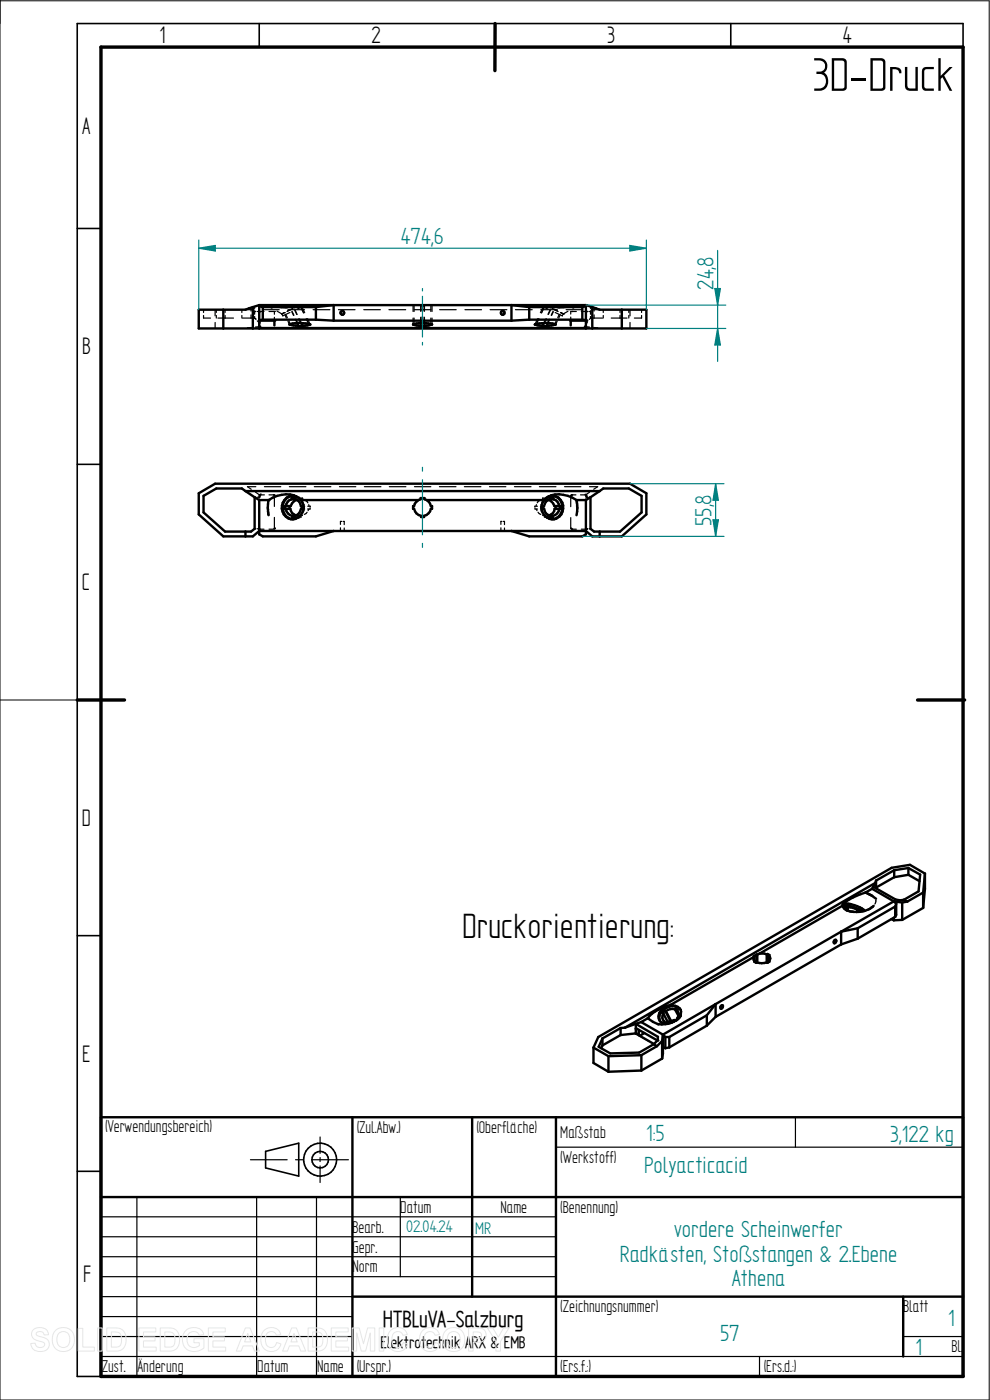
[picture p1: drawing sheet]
<svg xmlns="http://www.w3.org/2000/svg" width="210mm" height="297mm" viewBox="0 0 210 297" stroke-linecap="round" stroke-linejoin="round" font-family="sans-serif">
<path d="M0 0v297h209.8v-296.8h-209.8M0 148.5h16.4" fill="none" stroke="#000" stroke-width=".21"/>
<g fill="none" stroke="#000" stroke-width=".34">
<path d="M55 5v5M105 5v5M155 5v5M204.3 10v-5h-187.9v287h5M16.4 48.5h5M16.4 98.5h5M16.4 148.5h5M16.4 198.5h5M16.4 248.5h5M56.3 244.3l7.1-1.8v7l-7.1-1.7z"/>
<circle cx="67.9" cy="246" r="3.5"/>
<circle cx="67.9" cy="246" r="1.76"/>
</g>
<path d="M21.4 10h182.9v282h-182.9zM105 5v10M16.4 148.5h10M194.6 148.5h10" fill="none" stroke="#000" stroke-width=".72"/>
<g fill="none" stroke="#000" stroke-width=".51">
<path d="M47.4 65.7v4M53.6 65.2v4.5M53.6 65.2l-1.5 .5h-9.9v4h94.9v-4h-9.9l-1.6-.5M55 68h3.3M55 64.7v5M55 64.7l-1.4 .5M55 64.7h69.3M55 65l.8 .2M55 69.6h69.3M55.2 69.3l-.2 .2M55.8 67.8l-.8 .1M55.8 65.2h11.2"/>
<path d="M55.8 67.8h11.2M55.8 65.2v2.6M58.2 68v1M61.6 68.8h-.2l.3 .1M61.6 68.8l.1 .1M61.7 68.9l1.6 .2M63 68.5l.3 .6M63.3 69.2h.9M63.8 68.5l-2.2 .3M63.8 68.5l1.7 .3M63.9 68.5l.3 .6M65.5 68.8l.3 .1h-.2"/>
<path d="M65.5 68.8l.1 .1M65.6 68.9l-1.4 .2M67 65.2l3.8-.5v3.3M67 67.8l3.8 .2M67 65.2v2.6M70.8 68h37.7M87.8 68.8a5.3 5.3 0 0 1 3.6 0M87.8 68.9l1.4 .2M87.8 68.8h-.2l.2 .1M87.8 68.8v.1M89.2 69.2h.8M89.2 68.5v.6"/>
<path d="M90 68.5v.6M91.4 68.9l-1.4 .2M91.4 68.8h.3l-.3 .1M91.4 68.8v.1M112.3 65.2l-3.8-.5v3.3M112.3 67.8l-3.8 .2M112.3 65.2h11.2M112.3 65.2v2.6M112.3 67.8h11.2M113.7 68.9l1.4 .2M113.7 68.8l-.2 .1h.2M113.7 68.8a6.5 6.5 0 0 1 3.9 0"/>
<path d="M113.7 68.8v.1M115.1 69.2h.9M115.4 68.5l-.3 .6M116.2 68.5l-.2 .6 1.6-.2M117.6 68.8h.3l-.3 .1M117.6 68.8v.1M120.9 68h3.4M121.1 68v1M123.5 67.8l.8 .1M123.5 65.2v2.6M124.1 69.3l.2 .2M124.3 64.7v5"/>
<path d="M124.3 64.7l1.3 .5M124.3 65l-.8 .2M125.6 65.2v4.5M131.9 65.7v4M42.2 104.6l3.4-2h88l3.5 2v4.5l-5.2 4.7h-6.3l-1.3-1.2h-69.3l-1.4 1.2h-6.2l-5.2-4.7zM52.1 112.8v1M52.1 104.2l-.8-.6h-5.4l-2.7 1.6v3.5l4.6 4.1h5.5l.7-.6v-6.7M52.1 104.2h75.1M52.1 104.2l1.9 1.3M54 105.5l1 .6M55 106.1v7.3l.8 .4h11.2l3.8-1.2M56.9 106.1a8 8 0 0 0 .1 3.2"/>
<path d="M60.6 107.9a1.76 1.76 0 0 0 1.4 1.5M61.4 107.4v.5M61.9 105.9v-.2h.7v.2M61.9 105.9a1.69 1.69 0 0 0-1.3 1.5M61.9 105.9h.7M62 109.4v.3h.5v-.3M62 109.4h.5M62.1 105.2a2.52 2.52 0 0 0-2.1 2.5 2.52 2.52 0 0 0 2.2 2.5M62.6 105.9a2.42 2.42 0 0 1 1.5 2.1h-.3a1.67 1.67 0 0 1-1.3 1.4M62.7 105.3a2.45 2.45 0 0 0-2.9 2.3 2.45 2.45 0 0 0 2.8 2.5 2.59 2.59 0 0 0 1.8-2.6 2.59 2.59 0 0 0-2.1-2.4 6.8 6.8 0 0 0-5.3 1h-2M62.9 106l-.5 .3-.7 1.1h-1.2v.5h1.1a1.62 1.62 0 0 0 1.2 1.4M64 106.1h24.8"/>
<path d="M88.8 106.1l-.8 .7-.2 .6h-.2v.5h.2a1.83 1.83 0 0 0 1.5 1.5v.3h.7v-.3a1.85 1.85 0 0 0 1.4-1.5h.3v-.5h-.3l-.5-1-.4-.3M88.8 106.1l.4-.2v-.2h.8v.2l.5 .2M90.5 106.1h24.8M116.2 105.4a5.8 5.8 0 0 1 6.1 .7h2M116.4 106l.5 .3 .7 1.1h1.2v.5h-1.2a1.5 1.5 0 0 1-1.1 1.4M116.7 105.9a2.42 2.42 0 0 0-1.5 2.1h.2a1.55 1.55 0 0 0 1.4 1.4M116.7 105.9v-.2h.7v.2M116.7 105.9h.7M116.8 109.4v.3h.5v-.3M116.8 109.4h.5M117.1 105.2a2.49 2.49 0 0 1 2.4 2.7 2.49 2.49 0 0 1-2.8 2.2 2.52 2.52 0 0 1-1.9-2.2 2.52 2.52 0 0 1 1.4-2.5M117.1 105.2l-.9 .2"/>
<path d="M117.1 105.2a2.52 2.52 0 0 1 2.2 2.5 2.52 2.52 0 0 1-2.2 2.5M117.4 105.9a1.58 1.58 0 0 1 1.2 1.5M117.9 107.4v.5M118.6 107.9a1.65 1.65 0 0 1-1.3 1.5M122.3 106.1l.2 1.6-.2 1.6M124.3 106.1v7.3l-.8 .4h-11.2l-3.8-1.2M125.3 105.5l-1 .6M127.2 104.2l.8-.6h5.4l2.7 1.6v3.5l-4.6 4.1h-5.5l-.7-.6v-6.7M127.2 112.8v1M127.2 104.2l-1.9 1.3M177 199.5l.3-.1a.48 .48 0 0 1-.3 .7l-.1-.4zM178.7 192.1l-17.6 10.2"/>
<path d="M178.7 192.1a2.44 2.44 0 0 0 2.2 1.3l1.3 .1M178.7 192.2a6.2 6.2 0 0 1 4.3 1.1M178.9 191.8a5.3 5.3 0 0 1 4.5 1.5M178.9 191.8l-.2 .3M179.5 192.4l-.2 .3 .2 .4M179.5 192.4l-.1 .4M179.8 192.3h-.5l.2 .1M179.8 192.3l.2 .1M179.8 192.3l-.2 .7M180 192.4l1.9 .6M180 192.4l-.3 .8M181.9 193l-.2 .5"/>
<path d="M181.9 196.9l-3.5 .8v2.7M181.9 199.1l-3.5 1.3M181.9 196.9v2.2M182 193l.5 .2h-.2M182 193h-.1M182 193l-.1 .5M182.3 193.2l.3 .2M182.3 193.2l-.1 .3M185 188.6l4.6 2.6M185 188.6l-1.4 .8-3.5 1.4-1.2 1M185.1 190.1l-1.5-.7 1.2 .5 1 .8M185.3 188.1l4.7 2.7 1 .2 .8-.1"/>
<path d="M185.3 188.1l-.3 .5M185.3 192.2l-.4 .3a4.6 4.6 0 0 1-2.7 1M185.7 187.3l-.4 .8M185.7 187.3l-53.1 30.7M185.8 186.8l-.1 .5M185.8 186.8v1.5M185.8 188.3v.1M189.1 195l.5 .2M189.6 191.2l1.8 .3M189.6 194.7v.5M189.6 191.2l.5 .5M189.6 191.2l-37.8 21.8"/>
<path d="M189.7 184.6l-3.9 2.2M189.7 184.6v1.5M189.7 186.1l-3.9 2.2M189.9 192.3l-8 4.6M189.9 192.3v2.2M189.9 194.5l-8 4.6M190.1 191.7v2.4l-.2 .4M190.1 191.7l-.2 .6M191.4 191.5v3.7M191.4 195.2h-1.8M191.8 190.9l.7 .4M192.5 191.3l-1.1 .2"/>
<path d="M192.7 184.1l2.5 1.4-.3 3.6-3.1 1.8M192.7 184.1l-3 .5M192.7 184.1v1.5M192.7 185.6l2.4 1.3M192.7 185.6l-3 .5M195.8 189.4l-3.3 1.9M195.8 189.4v3.2M195.8 192.6l-4.4 2.6M196.2 185.3l-3.2-1.8-3.9 .6-62.2 35.9-1 2.2M196.2 185.3v3.3l-.4 4M196.2 185.3l-.4 4.1M131.7 218.1l-3.9 2.2"/>
<path d="M131.7 218.1v1.5M131.7 219.6l-3.9 2.2M132.6 218l-.9 .1M134.9 217.2l4.7 2.8-.1 .7-.8 .8M134.9 217.2v2l-3.2 .4M134.9 217.2l-2.3 .8M134.9 218.3l.1-.1 4.4 2.5M134.9 219.3l3.8 2.2M135.5 218.5v1.1M136 216.8l4.6 2.7M136 216.8l-1.1 .4M136.7 219.2l-1 .6"/>
<path d="M137.4 216l-1.4 .8M137.4 216l1.1 .8 1.2 .5M140.6 219.5v4l-.1 1.1M140.6 219.5l-.1 1.4M140.6 219.5l.5 .5M140.8 215.1a1.12 1.12 0 0 0 .1 1.6M140.8 215.1l.9 1.9M140.9 216.7l.2 .3M141.1 214.4l1.1 2.1M141.1 214.4l-.6 .6 .3 .1M141.1 214.4l.2 .1M141.2 213.5l-1.6 .7a5.6 5.6 0 0 0-2.2 1.8"/>
<path d="M141.2 213.5a2.11 2.11 0 0 0-1 3.3l1 .5M141.3 214.5l1.1 2.1M142.1 213.2a1.99 1.99 0 0 1 2.4 1.4l-.2 .9-.3 .5M142.1 213.2l-.9 .3M142.2 216.5l-.6 .3M142.2 216.5l.2 .1M143.2 214.1a2.14 2.14 0 0 0-1.9 .4M143.2 214.1l.7 1.4M143.3 214l.6 1.2M143.3 214l-.1 .1M143.3 214l.5 .2-.2 .2M143.4 216.5h-.1a2.62 2.62 0 0 1-2.5 .3l.1-.1"/>
<path d="M143.6 214.4l.3 .7M143.6 214.4l.3 .6M143.7 216l.1 .1-.2 .3-1.2 .2M143.7 216l.1 .2M143.9 215.1l-.2 .9M144 216a5.2 5.2 0 0 1-4.5 1.3M144.4 215.3l-.4 .7M144.4 214.3a2.68 2.68 0 0 0-2.9-.6 2.68 2.68 0 0 0-1.6 2.5l.1 .4M149.9 217.6l-7.9 4.6M149.9 215.4l-7.9 4.6M149.9 215.4v2.2M151.8 213v2.7"/>
<path d="M151.8 215.7l-1.9 1.9M151.8 213l-11.2 6.5M151.8 213l-1.9 2.4M153 213.4l.3-.1a.48 .48 0 0 1-.4 .7l-.1-.4zM159.9 203l-17.8 10.2M159.9 203v.7l.2 .2M160.1 202.8l-.2 .2M160.1 202.8v1.1M160.1 203.9l-.1 .1 .4 .3 .2-.1a3.3 3.3 0 0 0 2 0M160.1 203.9v.2M160.5 202.5v1.7M160.5 202.5l-.6 .3h.2"/>
<path d="M160.5 202.5h.2M160.7 202.5v1.7M161.1 202.3h1.1l.4 .2M161.1 202.3l-.4 .2M162.6 202.5v1.7M162.6 204.2l.2 .1M162.8 202.4v1.9M162.8 202.4l-.2 .1M162.8 202.4l.4 .2-.1 .1M163.1 202.7a.69 .69 0 0 1 0 1.2l.1 .1-.4 .3M163.1 202.7v1.4M178.4 200.4l-26.6 15.3"/>
<path d="M21.4 237h182.9v55h-182.9zM74.8 237v55M100.2 237v38.1M117.9 237v55M125.9 222.2l3.2 1.9M125.9 222.2v3.3l3.2 1.9M127.8 220.3l-.8 1.8 2.5 1.4 6.1-.2 3.1-1.8M127.8 221.8l-.2 .6M127.8 220.3v1.5M129.1 224.1v3.3M136.1 223.9v3.2M136.1 223.9l-7 .2"/>
<path d="M136.1 227.1l-7 .3M138.7 221.5l.7 .5M139.4 222l-3.3 1.9M140.5 220.9v3.7M140.5 220.9l-1.1 1.1M140.5 224.6l-4.4 2.5M140.6 222.2l.5 .2M141.1 220v2.4M141.1 220h.9M142 222.2l-.9 .2M142 220v2.2M21.4 254h182.9"/>
<path d="M74.8 275.1h129.5M191.6 275.1v12.7"/>
<circle cx="72.6" cy="66.4" r=".4"/>
<circle cx="106.6" cy="66.4" r=".4"/>
</g>
<g fill="none" stroke="#000" stroke-width=".25">
<path d="M43.2 66.9v.6h1.5M43.2 65.7v.6M45.6 65.7v1.3M45.6 68.4v1.3M45.9 65.7v.6M45.9 66.9v.6M46.2 67.5h3.3M47.8 65.7v.6M47.8 66.9v.6M51.3 65.7v.6M51.3 66.9v.6M51.4 67.5h2"/>
<path d="M52.5 69.6h.8M52.5 69.6v.1M52.7 65.4l-.6 .3h1.8M53.3 65.2v.8M53.3 66.8v.7M53.3 69.5l-.8 .1M53.4 65.2l.6-.2v.4M54 65.9v.8M54 67.1v.4h-.3M54 66.1h.3M54.1 67.6h.1M54.1 67.6l.2 .2"/>
<path d="M54.2 69.6h.8M54.6 66.1h.2M54.6 68.1l.2 .2M54.8 68.3h.1M54.9 66.1h.1M54.9 68.4h.1M54.9 67.9h.1M54.9 67.4v.5M55 68.5h.1M55 68h.1M55 67.9h.1M55 66.1h.1"/>
<path d="M55 66.2h.1M55 66.1h1M55 66.2l-.1 .6M55 69.3l-.8 .1M55.7 65.7h3.5M56.7 64.8h.1M56.7 64.8l1 .6M56.8 64.8h.1M56.8 64.7h.1M56.9 64.7h.1M56.9 64.7v.1M57 64.7l.9 .3"/>
<path d="M57.1 66.1h1M57.9 65h.1M58.2 68h.1M58.2 67.9h.1M58.2 66.1h.1M58.2 66.1v.6M58.2 67.3v.6M58.3 68h.1M58.8 66l1 .6M59 65.2l2 .1M59.8 66.6h.1M59.8 66.6v.1"/>
<path d="M60 66.5h-.1M60.3 66.3h.1M60.4 66.3l-.6 .3M60.5 66.8l.2 .7M60.6 66.7l.4 .7M61.1 65.7h3.5M61.1 68.2l.3 .6M61.3 68.1l.3 .7M61.5 66.3l-1.5 .7-.1-.1M61.8 65.6h.1M61.8 65.6l-.9 .5M61.9 66.1l.4 .8"/>
<path d="M62 66.1l.4 .8M62.1 65.4l-1.1 .6M62.5 65.8l.4 .9M62.6 65.8l.4 .9M62.7 67.8l.3 .7M62.7 67.7l.4 .8M62.8 65.1h.1M63 65.1l-1 .1M63.1 65l-.6 .3M63.4 67.6l.4 .9M63.4 64.9h.1M63.4 64.9l-.2 .1"/>
<path d="M63.5 67.6l.4 .9M63.7 64.8l-.9 .3M63.8 64.8h.1M63.8 64.8h-.2M63.9 64.7h.1M64.1 65.1l.5 1.2M64.1 64.7h.2l-.2 .1M64.4 66.4l-.6-1.2 .6 1.2M64.5 64.8h.1M64.5 64.9h.1M64.5 64.9l-1.5 .7M65 67.6l.5 1.2"/>
<path d="M65.2 67.6l.6 1.2M66.4 65.7h3.6M71.8 65.7h3.5M77.2 65.7h3.5M82.5 65.7h3.6M87.6 64.7v1.4M87.6 67.5v1.3M87.8 64.7v1.4M87.8 67.5v1.3M87.9 65.7h3.5M88.8 64.7h.1M89.1 64.8h.1v1.2"/>
<path d="M89.2 67.4v1.1M89.2 64.9h.3M89.3 64.7v1.3M89.3 67.3v1.2M89.8 64.9h.2M90 64.7v1.3M90 67.3v1.2M90 67.4v1.1M90.2 64.8h-.2v1.2M90.3 64.7h.2M91.4 64.7v1.4M91.4 67.5v1.3"/>
<path d="M91.7 64.7v1.4M91.7 67.5v1.3M93.3 65.7h3.5M98.6 65.7h3.6M104 65.7h3.5M109.3 65.7h3.6M114 67.6l-.5 1.2M114.3 67.6l-.6 1.2 .6-1.2M114.7 65.7h3.5M114.8 64.8l1.4 .8M114.9 64.7h.1M115.1 64.7h-.2l.3 .1"/>
<path d="M115.2 65.1l-.6 1.2M115.3 64.7h.1M115.3 64.7l.2 .1M115.4 65.2l-.5 1.2 .5-1.2M115.4 64.7l.1 .1M115.5 64.8h.2M115.6 64.8l.8 .3M115.8 67.6l-.4 .9M115.9 64.9h.1M115.9 64.9l.1 .1M115.9 67.6l-.4 .9M116.2 65v.1"/>
<path d="M116.2 65.1l1.1 .1M116.2 65.1l.6 .2M116.4 65.1h.1M116.5 67.7l-.3 .8M116.6 67.8l-.4 .7M116.7 65.8l-.5 .9M116.8 65.8l-.5 .9M117.1 65.4l1.2 .6M117.3 66.1l-.4 .8M117.4 66.1l-.4 .8M117.4 65.6h.1M117.4 65.6l1 .5"/>
<path d="M117.8 66.3l1.5 .7v-.1M118 68.1l-.4 .7M118.2 68.2l-.3 .6M118.6 66.7l-.3 .7M118.8 66.8l-.3 .7M118.9 66.3l.6 .3M119 66.3h.1M119 66.3l.5 .3M119.5 66.6h.1M119.5 66.6l-.1 .1M120.1 65.7h3.5M120.3 65.2l-2 .1"/>
<path d="M120.5 66l-1 .6M121 68h.1M121.1 67.9h.1M121.1 68h.1M121.1 67.3v.6M121.2 66.1l-.1 .5M121.3 66.1h.1M121.3 66.1h1M121.4 65h.1M122.3 64.7h.1M122.3 64.7l-.9 .3M122.3 64.7l.1 .1"/>
<path d="M122.5 64.8h.1M122.6 64.8h.1M122.6 64.8l-1.1 .6M123.3 66.1h1M124.2 69.3l.9 .1M124.3 67.9h.1M124.3 68h.1M124.3 68.6h.1M124.3 66.2h.1M124.3 69.6h.8M124.3 66.2v.6M124.3 68.4h.1"/>
<path d="M124.3 66.1h.1M124.3 68.4v.1M124.3 67.3v.6M124.4 68.3h.1M124.5 66.1h.1M124.5 66.1h.3M124.7 68l-.2 .3M125.1 66.1h.2M125.2 67.6l-.2 .2M125.3 67.5h.1M125.3 65.9v.8M125.3 67.1v.4"/>
<path d="M125.5 67.5h-.2M125.8 67.5h2M125.9 65.2l-.6-.2v.4M125.9 69.5l.9 .1M126 69.6h.8M126 65.2v.8M126 66.8v.7M126.5 65.4l.7 .3h-1.8M126.8 69.6v.1M128 65.7v.6M128 66.9v.6M129.7 67.5h3.3"/>
<path d="M131.5 65.7v.6M131.5 66.9v.6M133.4 65.7v.6M133.4 66.9v.6M133.6 65.7v1.3M133.6 68.4v1.3M136.1 66.9v.6h-1.5M136.1 65.7v.6M54 105.5h.3M54 112.2h.2M54.2 104.4l.8 .6M54.3 103.3h-1.8l.8 .5"/>
<path d="M54.5 112.2h.3M54.6 105.5h.2M54.8 112.2h.1M54.9 105.5h.1M54.9 112.2h.1M54.9 112.3h.1M54.9 105.4h.1M55 112.4h.1M55 112.3h.1M55 105h.1M55 105.1h.1M55 105.2h.1"/>
<path d="M55 105.3h.1M55 105.2v.3M55 105.8v.3M55 112.3h1M55.1 105h.1M55.1 104.9h.1M55.2 105h.1M55.2 104.8h.1M55.2 105h.9M56.1 103.3h3.5M56.8 107.1l-.1 .9M56.8 108.5l.1 .6"/>
<path d="M56.9 106.1v.5M57 109.2v.1M57.1 112.3h.9M57.1 105h.9M58 105h.1M58 112.2h.1M58.1 105h.1M58.2 105h.1M58.2 105.1h.1M58.2 112.1h.1M58.2 105.2v2.2M58.2 109.8v2.3"/>
<path d="M61.4 103.3h3.5M62 110.2h.1M62.1 105.2h.1M62.2 110.2h.1M62.2 105.2h.1M62.2 105.2l1.2 .3M62.5 109.7h.4M62.5 109.4h.4M62.6 105.7h.5M62.6 105.9h.5M62.8 109.3l.1 .1M63 106h-.1"/>
<path d="M63.1 109.4h.1M63.1 109.6v.1M63.3 105.7h.1M63.3 105.8l-.1 .2M63.3 109.9l-.5 .2-.6 .1M63.4 105.5h.1M63.4 109.9h.1M63.4 109.7h.4M63.4 109.4h.4M63.7 105.7h.5M63.7 105.9h.5M63.8 109.7h.1"/>
<path d="M63.8 109.4v.1M64.1 107.4h.5M64.1 108h.5M64.2 105.9h.1M64.2 109.3l-.4 .1M64.2 105.9l.3 .1M64.2 106.5a2.6 2.6 0 0 1 0 2.4M64.8 106.2l.5 .5M65.2 108.7l-.6 .4M65.3 107.4h.5v.2M65.5 107.1l.1 .3M65.5 108l-.1 .3"/>
<path d="M65.8 107.8v.2h-.6M66.7 103.3h3.5M72 103.3h3.5M72.2 112v.6M72.5 110.6h-.3v.7M72.8 110.6h.2v.7M73 112v.6M77.3 103.3h3.5M82.6 103.3h3.5M87.9 103.3h3.5M93.2 103.3h3.5M98.5 103.3h3.5"/>
<path d="M103.8 103.3h3.5M106.3 112v.6M106.5 110.6h-.2v.7M106.8 110.6h.2v.7M107 112v.6M109.1 103.3h3.5M113.5 107.8v.2h.5M113.7 108l.2 .3M113.8 107.1l-.1 .3M114 107.4h-.5v.2M114.1 108.7l.6 .4M114.4 103.3h3.5"/>
<path d="M114.4 106.2l-.4 .5M114.6 107.4h.6M114.6 108h.6M115 106.5a2.78 2.78 0 0 0 .1 2.4M115.1 105.9h.1M115.1 105.9h.5M115.1 109.3l.4 .1M115.1 105.9l-.3 .1M115.5 109.7h.1M115.5 109.7h.4M115.5 109.4h.4M115.5 109.4v.1"/>
<path d="M115.6 105.7h-.5M115.9 105.5h.1M115.9 109.9h.1M116 105.7h.1M116 109.9l.5 .2 .6 .1M116 105.8l.1 .2M116.1 105.7h.6M116.2 109.4h.1M116.2 109.6v.1M116.2 105.9h.5M116.3 106h.1M116.3 109.7h.5"/>
<path d="M116.5 109.3l-.2 .1h.5M117 110.2h.1M117.1 105.2l-1.2 .3M117.2 110.2h.1M117.2 105.2h.1M119.8 103.3h3.4M121.1 105.2h.1M121.1 112.1h.1M121.1 105.2v2.3M121.1 109.8v2.3M121.1 105.1h.1M121.1 105h.1"/>
<path d="M121.1 112.2h.1M121.2 112.2h.1M121.2 105h.1M121.3 105h.1M121.3 112.3h.1M121.3 112.3h1M121.3 105h.9M122.3 106.1l.1 .5M122.3 109.2v.1M122.5 108.5l-.1 .6M122.5 107.1l.1 .9M123.1 105h1"/>
<path d="M123.3 112.3h1M124.1 105h.1M124.1 104.9h.1M124.2 105h.1M124.2 105.1h.1M124.3 112.3h.1M124.3 105.2h.1M124.3 105h.1M124.3 105.3h.1M124.3 105.2v.3M124.3 105.8v.3M124.3 105.5h.1"/>
<path d="M124.4 105.5h.1M124.4 112.2h.1M124.5 105.5h.1M124.5 105.5h.3M124.5 112.2h.2M125 112.2h.3M125.1 103.3h1.7l-.9 .5M125.1 104.4l-.9 .6M125.1 105.5h.2M178.8 192.3l.1 .3M185.4 192.2a4.9 4.9 0 0 1-3.8 1.3M185.8 191l-.2 .8"/>
<path d="M135 218.2l-.1 .1M135.4 218.7v.5M135.8 219.8l1.9 1.1M136.4 219.3l-.5 .2M141.3 217.3h.1M142.6 213.2l.4 .2M144.4 215v.3M144.5 215.4a4.1 4.1 0 0 1-3.2 1.9M168.7 237v6.4M21.4 258.1h96.5M29 254v38M53.1 246h7.8"/>
<path d="M54.4 254v38M62.7 246h1.7M66.2 246h7.7M67.1 254v38M67.9 241.2v3.5M67.9 245.6v.8M67.9 247.4v3.5M84.9 254v16.8M117.9 243.4h86.4M21.4 270.8h96.5M21.4 266.6h96.5M21.4 262.4h96.5"/>
<path d="M21.4 275.1h53.4M21.4 279.3h53.4M21.4 287.8h182.9M21.4 283.5h53.4M161.1 287.8v4.2M191.6 283.5h12.7"/>
</g>
<g fill="#000">
<circle cx="63.1" cy="68.5" r=".25"/>
<circle cx="63.3" cy="69.2" r=".25"/>
<circle cx="63.8" cy="68.5" r=".25"/>
<circle cx="64.2" cy="69.1" r=".25"/>
<circle cx="89.2" cy="69.2" r=".25"/>
<circle cx="89.3" cy="68.5" r=".25"/>
<circle cx="90" cy="68.5" r=".25"/>
<circle cx="90" cy="69.1" r=".25"/>
<circle cx="115.1" cy="69.1" r=".25"/>
<circle cx="115.5" cy="68.5" r=".25"/>
<circle cx="116" cy="69.2" r=".25"/>
<circle cx="116.2" cy="68.5" r=".25"/>
<circle cx="56.9" cy="106.1" r=".25"/>
<circle cx="63.8" cy="106" r=".25"/>
<circle cx="63.9" cy="106.1" r=".25"/>
<circle cx="115.3" cy="106.1" r=".25"/>
<circle cx="115.4" cy="106.1" r=".25"/>
<circle cx="115.4" cy="106" r=".25"/>
<circle cx="115.5" cy="106" r=".25"/>
<circle cx="122.3" cy="106.1" r=".25"/>
<circle cx="179.6" cy="193.1" r=".25"/>
<circle cx="183.6" cy="189.4" r=".25"/>
<circle cx="134.9" cy="219.2" r=".25"/>
<circle cx="137.4" cy="216" r=".25"/>
<circle cx="141.7" cy="217" r=".25"/>
<circle cx="139.4" cy="220.7" r=".25"/>
</g>
<path d="M124.3 64.7h29.7M137.1 69.7h16.9M152.2 69.7l.6 3.5h-1.2z" fill="none" stroke="#008080" stroke-width=".25"/>
<path d="M152.2 69.7l.6 3.5h-1.2z" fill="#008080"/>
<path d="M151.6 61.2h1.2l-.6 3.5z" fill="none" stroke="#008080" stroke-width=".25"/>
<path d="M151.6 61.2h1.2l-.6 3.5z" fill="#008080"/>
<path d="M42.2 50.9v14.8M42.2 52.7l3.5-.6v1.2zM137.1 50.9v14.8M152.2 53.1v23.6" fill="none" stroke="#008080" stroke-width=".25"/>
<path d="M42.2 52.7l3.5-.6v1.2z" fill="#008080"/>
<path d="M133.6 52.1l3.5 .6-3.5 .6z" fill="none" stroke="#008080" stroke-width=".25"/>
<path d="M133.6 52.1l3.5 .6-3.5 .6z" fill="#008080"/>
<path d="M42.2 52.7h94.9M123.5 113.8h30.1M133.6 102.6h20M151.8 102.6l.6 3.5h-1.1z" fill="none" stroke="#008080" stroke-width=".25"/>
<path d="M151.8 102.6l.6 3.5h-1.1z" fill="#008080"/>
<path d="M151.3 110.3h1.1l-.6 3.5z" fill="none" stroke="#008080" stroke-width=".25"/>
<path d="M151.3 110.3h1.1l-.6 3.5z" fill="#008080"/>
<path d="M89.6 61.2v.5M89.6 62.9v8.6M89.6 72.6v.6M89.6 99.1v.8M89.6 101.8v11.7M89.6 115.3v.8M151.8 102.6v11.2" fill="none" stroke="#008080" stroke-width=".25"/>
<g fill="none" stroke="#e6e6e6" stroke-width=".21">
<path d="M7.1 282.1a2.02 2.02 0 0 1 3.1 .7l.1 .4h-.9a.9 .9 0 0 0-.8-.7 .9 .9 0 0 0-.9 .5l.1 .3 .5 .2a2.15 2.15 0 0 1 2.1 1.4 1.72 1.72 0 0 1-2.3 1.8l-.7-.2-.7-.7-.2-.8 1-.1a1.06 1.06 0 0 0 .9 1 1.06 1.06 0 0 0 1.1-.7 1.66 1.66 0 0 0-1.6-.8 1.37 1.37 0 0 1-.8-2.3zM11.8 282.3a2.46 2.46 0 0 1 3.1-.2 2.46 2.46 0 0 1 .8 3 2.4 2.4 0 0 1-3.1 1.5 2.4 2.4 0 0 1-1.5-3.1l.2-.5zM12.4 282.9a1.39 1.39 0 0 1 1.7-.3 1.39 1.39 0 0 1 .7 1.6 1.41 1.41 0 0 1-1.4 1.7 1.41 1.41 0 0 1-1.3-1.7l.1-.8zM16.6 281.8h1v4h2.4v.8h-3.4zM20.7 281.7h1v4.9h-1zM22.6 281.7h1.9a2.2 2.2 0 0 1 2.2 2.8 2.02 2.02 0 0 1-2.2 2.1h-1.9zM23.6 282.6a1.8 1.8 0 0 1 2 .5 2.09 2.09 0 0 1-.4 2.6l-1.6 .1zM29.5 281.7h3.6v.9h-2.7v1h2.5v.9h-2.5v1.3h2.7v.8h-3.6zM34 281.7h1.8a2.2 2.2 0 0 1 2.3 2.8 2.02 2.02 0 0 1-2.2 2.1h-1.9zM35 282.6a1.8 1.8 0 0 1 1.9 .5 2.09 2.09 0 0 1-.4 2.6l-1.5 .1zM39.4 282.3a2.33 2.33 0 0 1 3.8 .8l-1 .2a1.37 1.37 0 0 0-1.6-.7 1.37 1.37 0 0 0-.9 1.5 1.56 1.56 0 0 0 .8 1.6 1.56 1.56 0 0 0 1.8-.2v-.6h-1.2v-.9h2.2v2a2.65 2.65 0 0 1-3.1 .5 2.65 2.65 0 0 1-1.5-2.7l.3-1zM44.2 281.7h3.6v.9h-2.6v1h2.4v.9h-2.4v1.3h2.7v.8h-3.7z"/>
<path d="M52 281.7h1.1l1.9 4.9h-1l-.4-1.1h-2l-.4 1.1h-1.1zM52.6 282.9l.6 1.8h-1.3zM56 282.3a2.12 2.12 0 0 1 3.6 .8l-1 .2a1.24 1.24 0 0 0-1.6-.7 1.24 1.24 0 0 0-.7 1.6 1.28 1.28 0 0 0 .4 1.4 1.28 1.28 0 0 0 1.6 0l.4-.8 .9 .3a2.19 2.19 0 0 1-2.5 1.6 2.19 2.19 0 0 1-1.8-2.5l.1-.9zM61.9 281.7h1l2 4.9h-1.1l-.4-1.1h-2l-.4 1.1h-1.1zM62.4 282.9l.7 1.8h-1.4zM65.4 281.7h1.8a2.2 2.2 0 0 1 2.3 2.8 2.02 2.02 0 0 1-2.3 2.1h-1.8zM66.3 282.6a1.8 1.8 0 0 1 2 .5 2.09 2.09 0 0 1-.4 2.6l-1.6 .1zM70.3 281.7h3.6v.9h-2.7v1h2.5v.9h-2.5v1.3h2.8v.8h-3.7zM74.7 281.7h1.5l.9 3.4 .9-3.4h1.5v4.9h-.9l-.1-3.8-.9 3.8h-1l-.9-3.8-.1 3.8h-.9zM80.4 281.7h1v4.9h-1zM82.8 282.3a2.12 2.12 0 0 1 3.6 .8l-.9 .2a1.24 1.24 0 0 0-1.6-.7 1.24 1.24 0 0 0-.8 1.6 1.28 1.28 0 0 0 .5 1.4 1.28 1.28 0 0 0 1.5 0l.4-.8 .9 .3a2.19 2.19 0 0 1-2.5 1.6 2.19 2.19 0 0 1-1.7-2.5l.1-.9zM89.6 282.3a2.12 2.12 0 0 1 3.6 .8l-.9 .2a1.24 1.24 0 0 0-1.6-.7 1.24 1.24 0 0 0-.7 1.6 1.28 1.28 0 0 0 .4 1.4 1.28 1.28 0 0 0 1.5 0l.4-.8 1 .3a2.19 2.19 0 0 1-2.6 1.6 2.19 2.19 0 0 1-1.7-2.5l.1-.9z"/>
<path d="M94.6 282.3a2.46 2.46 0 0 1 3.1-.2 2.46 2.46 0 0 1 .8 3 2.4 2.4 0 0 1-3.1 1.5 2.4 2.4 0 0 1-1.4-3.1l.1-.5zM95.2 282.9a1.39 1.39 0 0 1 1.7-.3 1.39 1.39 0 0 1 .7 1.6 1.41 1.41 0 0 1-1.3 1.7 1.41 1.41 0 0 1-1.4-1.7l.1-.8zM99.4 281.7h1.6a1.61 1.61 0 0 1 2.1 1.5 1.62 1.62 0 0 1-2.1 1.6h-.6v1.8h-1zM100.4 282.6a1.62 1.62 0 0 1 1.7 .3 .7 .7 0 0 1-.1 .8 .7 .7 0 0 1-.7 .2h-.9zM103.4 281.7h1.1l1.2 2 1.1-2h1.2l-1.8 2.9v2h-1v-2z"/>
</g>
<text font-size="11.3" x="172.3" y="19.3">3D-Druck</text>
<text font-size="8.4" x="98" y="199">Druckorientierung:</text>
<g font-size="5.7">
<text x="33.8" y="9.2">1</text>
<text x="78.8" y="9.2">2</text>
<text x="128.8" y="9.2">3</text>
<text x="178.8" y="9.2">4</text>
<text x="17.4" y="28.4">A</text>
<text x="17.4" y="75.2">B</text>
<text x="17.4" y="125.2">C</text>
<text x="17.4" y="175.2">D</text>
<text x="17.4" y="225.2">E</text>
<text x="17.6" y="271.9">F</text>
</g>
<g font-size="5.6" fill="#008080">
<text x="85" y="51.8">474,6</text>
<text x="151.3" y="61.4" transform="rotate(-90 151.3 61.4)">24,8</text>
<text x="151" y="111.6" transform="rotate(-90 151 111.6)">55,8</text>
<text x="137.1" y="242">1:5</text>
<text x="188.8" y="242.2">3,122 kg</text>
<text x="136.7" y="248.8">Polyacticacid</text>
<text x="143" y="262.4">vordere Scheinwerfer</text>
<text x="131.5" y="267.6">Radkästen, Stoßstangen &amp; 2.Ebene</text>
<text x="155.3" y="272.9">Athena</text>
<text x="201.2" y="281.3">1</text>
<text x="152.7" y="284.6">57</text>
<text x="194.2" y="287.4">1</text>
</g>
<text font-size="5.5" x="81.2" y="281.5">HTBLuVA-Salzburg</text>
<g font-size="4.1">
<text x="22.3" y="240.2">(Verwendungsbereich)</text>
<text x="75.7" y="240.4">(Zul.Abw.)</text>
<text x="101.1" y="240.4">(Oberfläche)</text>
<text x="118.8" y="241.4">Maßstab</text>
<text x="118.8" y="246.7">(Werkstoff)</text>
<text x="84.9" y="257.3">Datum</text>
<text x="106.2" y="257.3">Name</text>
<text x="118.8" y="257.3">(Benennung)</text>
<text x="74.8" y="261.5">Bearb.</text>
<text x="74.8" y="265.7">Gepr.</text>
<text x="74.8" y="270">Norm</text>
<text x="118.8" y="278.4">(Zeichnungsnummer)</text>
<text x="191.6" y="278.4">Blatt</text>
<text x="201.8" y="286.9">Bl.</text>
<text x="21.6" y="291.1">Zust.</text>
<text x="29.2" y="291.1">Änderung</text>
<text x="54.6" y="291.1">Datum</text>
<text x="67.3" y="291.1">Name</text>
<text x="75.7" y="291.1">(Urspr.)</text>
<text x="118.8" y="291.1">(Ers.f.:)</text>
<text x="162" y="291.1">(Ers.d.:)</text>
</g>
<g font-size="4" fill="#008080">
<text x="86.2" y="261.5">02.04.24</text>
<text x="100.8" y="261.7">MR</text>
</g>
<text font-size="4" x="80.7" y="286">Elektrotechnik ARX &amp; EMB</text>
</svg>
